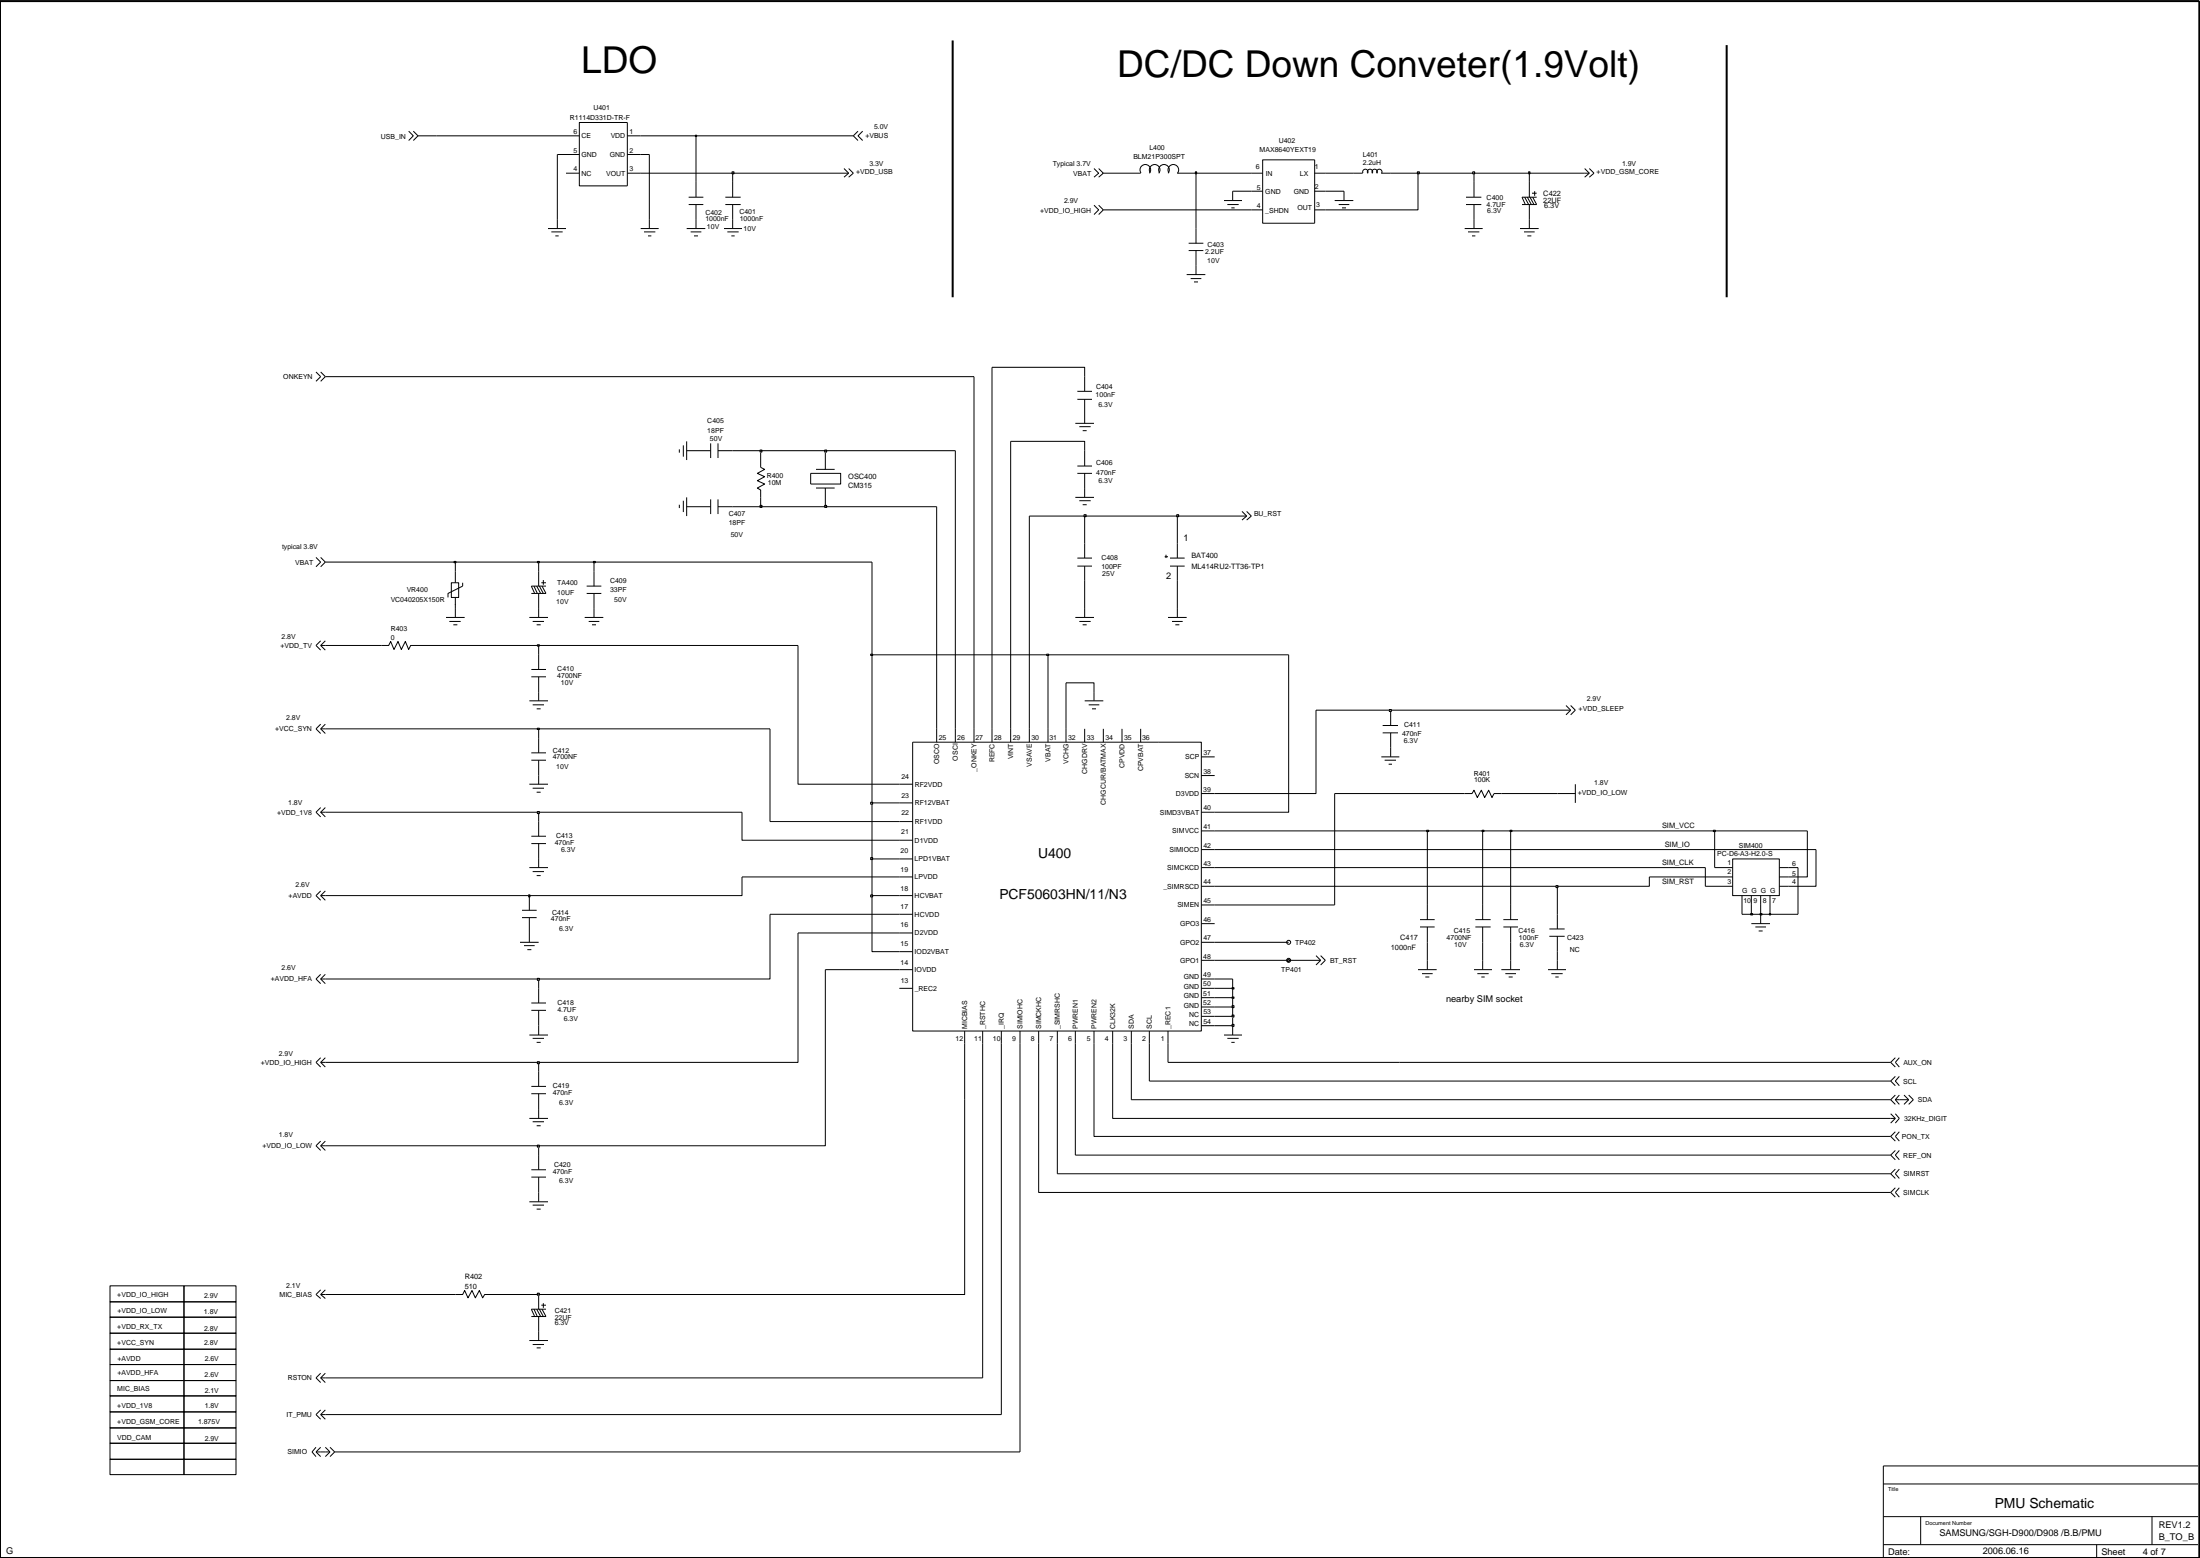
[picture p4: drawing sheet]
<svg xmlns="http://www.w3.org/2000/svg" width="279mm" height="198mm" viewBox="0 0 279 198" stroke-linecap="round" stroke-linejoin="round" font-family="sans-serif">
<g fill="none" stroke="#000" stroke-width=".13">
<path d="M51.9 16.6l.6 .6-.6 .6M52.5 16.6l.6 .6-.6 .6M71.9 19.6h1.7M71.9 17.2h1.7M73.6 15.5h6.1v8.1h-6.1zM79.7 19.6h1.7M79.7 17.2h1.7M109 16.6l-.6 .6 .6 .6M109.6 16.6l-.6 .6 .6 .6M69.6 29h2.3M70 29.4h1.5M70.5 29.9h.5"/>
<path d="M70.8 27.8v1.2M71.9 22h1.7M79.7 22h1.7M81.4 29h2.3M81.8 29.4h1.4M82.3 29.9h.4M82.5 27.8v1.2M87.2 29h2.4M87.5 25h1.8M87.5 26h1.8M87.7 29.4h1.4M88.1 29.9h.5"/>
<path d="M88.4 23.1v1.9M88.4 26v3M91.9 29h2.3M92.1 25h2M92.1 26h2M92.4 29.4h1.4M92.9 29.9h.4M93 23.1v1.9M93 26v3M107.2 22h.6M107.2 21.4l.6 .6M107.8 21.4l.6 .6-.6 .5"/>
<path d="M107.8 22l-.6 .5M138.9 26l.6 .6-.6 .6M138.9 21.4l.6 .6-.6 .5M139.5 21.4l.6 .6-.6 .5M139.5 26l.6 .6-.6 .6M142.5 22h2.4M144.9 22a.68 .68 0 0 1 .1-1 .68 .68 0 0 1 .9 .1 .68 .68 0 0 1 .1 .9M146.1 21.9a.68 .68 0 0 1 .6-1 .68 .68 0 0 1 .5 1.1M147.3 21.9a.68 .68 0 0 1 .6-1 .68 .68 0 0 1 .4 1.1M148.4 21.9a.68 .68 0 0 1 .7-1 .68 .68 0 0 1 .4 1.1M149.5 22h2.4M150.7 34.9h2.4"/>
<path d="M151 30.9h1.8M151 31.8h1.8M151.2 35.4h1.4M151.6 35.8h.5M151.9 29v1.9M151.9 31.8v3.1M155.4 25.5h2.3M155.9 26h1.4M156.4 26.4h.4M156.5 24.3v1.2M158.9 26.6h1.5M158.9 22h1.5"/>
<path d="M158.9 24.3h1.5M160.4 20.3h6.6v8h-6.6zM167 26.6h1.3M167 22h1.3M167 24.3h1.3M169.5 25.5h2.4M170 26h1.4M170.4 26.4h.5M170.7 24.3v1.2M171.9 22h1.2M173.1 22a.34 .34 0 0 1 .3-.5 .34 .34 0 0 1 .3 .5M173.7 22a.34 .34 0 0 1 .3-.5 .34 .34 0 0 1 .3 .5"/>
<path d="M174.3 22a.34 .34 0 0 1 .3-.5 .34 .34 0 0 1 .3 .5M174.9 22a.34 .34 0 0 1 .3-.5 .34 .34 0 0 1 .3 .5M175.4 22h1.2M186 29h2.3M186.2 25h1.9M186.2 26h1.9M186.4 29.4h1.5M186.9 29.9h.5M187.2 23.1v1.9M187.2 26v3M193 29h2.4M193.5 29.4h1.4"/>
<path d="M193.6 25l.5 1M194 29.9h.5M194 25l.5 1M194.2 23.1v1.9M194.2 26v3M194.3 25l.5 1M194.6 24.5h.6M194.6 25l.6 1h-1.9M194.9 24.3v.6M195.2 25h-1.9l.4 1M201.3 22h.5M201.3 21.4l.5 .6"/>
<path d="M201.8 21.4l.6 .6-.6 .5M201.8 22l-.5 .5M40.1 47.2l.6 .6-.6 .6M40.7 47.2l.6 .6-.6 .6M86.3 57v.5M86.8 56.5v1.5M87.2 56v2.4M87.2 57.2h3.1M90.3 56.3v1.8M91.2 56.3v1.8M91.2 57.2h1.8M96.6 58.4v.9l.5 .3-.9 .5 .9 .4-.9 .5 .9 .4-.9 .5 .4 .3v.9"/>
<path d="M103.6 59.6h2.4M104.8 57.2v2.4M136.6 53.7h2.3M136.8 50.7h1.9M136.8 49.7h1.9M136.8 59.2h1.9M137.1 54.2h1.4M137.5 54.7h.5M137.8 47.8v1.9M137.8 50.7v3M137.8 57.2v2M40.1 70.8l.6 .5-.6 .6"/>
<path d="M40.7 70.8l.6 .5-.6 .6M56.6 78.4h2.4M57.1 78.9h1.4M57.3 74h1v1.8h-1zM57.6 79.3h.5M57.8 72.5v1.5M57.8 75.8v2.6M58.8 74v.4l-1.9 .9v.5M67.2 78.4h2.4M67.6 78.9h1.5M67.8 74.4l.4 .9M68.2 74.4l.5 .9"/>
<path d="M68.2 79.3h.5M68.4 72.5v1.9M68.4 75.3v3.1M68.5 74.4l.5 .9M68.7 74h.6M68.8 74.4l.5 .9h-1.8M69 73.6v.6M69.3 74.4h-1.8l.4 .9M74.3 78.4h2.3M74.5 75.3h1.9M74.5 74.4h1.9M74.8 78.9h1.3"/>
<path d="M75.2 79.3h.5M75.4 72.5v1.9M75.4 75.3v3.1M86.3 64.1v.4M86.8 63.6v1.4M87.2 64.3h3.1M87.2 63.1v2.4M90.3 63.4v1.8M91.2 64.3h1.8M91.2 63.4v1.8M103 60.1h3.8v1.3h-3.8zM103.6 61.9h2.4"/>
<path d="M104.8 61.9v2.4M136.6 78.4h2.3M136.6 63.1h2.3M136.8 71.9h1.9M136.8 70.8h1.9M136.8 60.1h1.9M137.1 78.9h1.4M137.1 63.6h1.4M137.5 79.3h.5M137.5 64.1h.5M137.8 60.1v3M137.8 69v1.8"/>
<path d="M137.8 71.9v1.8M137.8 77.2v1.2M147.9 70.7h.4M148.1 70.4v.4M148.3 78.4h2.4M148.6 71.9h1.9M148.6 70.8h1.9M148.8 78.9h1.4M149.3 79.3h.5M149.5 69v1.8M149.5 71.9v1.8M149.5 77.2v1.2"/>
<path d="M157.7 64.9l.6 .6M157.7 65.5h.6M158.3 64.9l.6 .6-.6 .5M158.3 65.5l-.6 .5M40.7 91.9l-.6 .6 .6 .6M40.7 92.5l.6 .6M40.7 92.5h.6M40.7 81.3l-.6 .6 .6 .6M40.7 81.9l.6 .6M40.7 81.9h.6M41.3 91.9l-.6 .6M41.3 81.3l-.6 .6"/>
<path d="M48.4 81.9h1l.2-.5 .4 1 .5-1 .5 1 .5-1 .4 1 .3-.5h.9M67.2 89h2.4M67.2 99.5h2.4M67.5 96.5h1.8M67.5 95.6h1.8M67.5 85.9h1.8M67.5 85h1.8M67.6 89.5h1.5M68.2 90h.5M68.4 83.1v1.9M68.4 85.9v3.1M68.4 93.7v1.9"/>
<path d="M68.4 96.5v3M114.2 99.5h1.7M115.9 94.2h36.7v36.7h-36.7zM119 92.5v1.7M121.3 92.5v1.7M123.7 92.5v1.7M126 92.5v1.7M128.4 92.5v1.7M130.7 92.5v1.7M133.1 92.5v1.7M135.4 92.5v1.7M137.8 89h2.3"/>
<path d="M137.8 92.5v1.7M138.3 89.5h1.3M138.7 90h.5M138.9 87.9v1.1M140.1 92.5v1.7M142.5 92.5v1.7M144.9 92.5v1.7M152.6 98.4h1.7M152.6 96.1h1.7M175.4 96.1h2.3M175.6 93h1.9M175.6 92.1h1.9"/>
<path d="M175.9 96.5h1.4M176.4 97h.4M176.6 90.1v2M176.6 93v3.1M198.9 89.5l.6 .6M198.9 90.1h.6M199.5 89.5l.6 .6-.6 .6M199.5 90.1l-.6 .6M200.1 99.5v2.4M40.7 103.1h.6M40.7 113.7h.6M40.7 113.1l-.6 .6 .6 .6"/>
<path d="M40.7 113.7l.6 .6M40.7 102.5l-.6 .6 .6 .6M41.3 102.5l-.6 .6 .6 .6M41.3 113.1l-.6 .6M66 119.6h2.4M66.3 116.5h1.9M66.3 115.5h1.9M67.2 110.1h2.4M67.2 113.7v1.8M67.2 116.5v3.1M67.5 107.1h1.8M67.5 106.1h1.8"/>
<path d="M67.6 110.6h1.5M67.6 100h1.5M68.2 111.1h.5M68.2 100.6h.5M68.4 104.3v1.8M68.4 107.1v3M114.2 118.4h1.7M114.2 116h1.7M114.2 113.7h1.7M114.2 111.3h1.7M114.2 109h1.7M114.2 106.6h1.7"/>
<path d="M114.2 104.3h1.7M114.2 101.9h1.7M152.6 110.1h1.7M152.6 119.6h1.7M152.6 117.2h1.7M152.6 114.9h1.7M152.6 112.5h1.7M152.6 107.8h1.7M152.6 105.5h1.7M152.6 103.1h1.7M152.6 100.7h1.7M180.3 117.7h1.9"/>
<path d="M180.3 116.7h1.9M181.3 114.9v1.8M181.3 117.7v1.9M186 100.7h.9l.3-.4 .4 .9 .5-.9 .5 .9 .5-.9 .4 .9 .2-.5h1M187.4 117.7h1.9M187.4 116.7h1.9M188.3 114.9v1.8M188.3 117.7v1.9M190.9 117.7h1.9M190.9 116.7h1.9M191.9 114.9v1.8M191.9 117.7v1.9"/>
<path d="M196.8 118.8h1.9M196.8 117.9h1.9M197.8 100.7h2.3M197.8 116v1.9M197.8 118.8v2M218.9 110.1h1.1M218.9 112.5h1.1M218.9 111.3h1.1M220 109h6v4.7h-6zM221.2 113.7v1.2M222.4 117.2h2.4M222.4 113.7v1.2"/>
<path d="M222.9 117.7h1.4M223.4 118.2h.5M223.6 113.7v1.2M223.6 116v1.2M224.8 113.7v1.2M226 110.1h1.2M226 112.5h1.2M226 111.3h1.2M40.7 134.3l-.6 .5 .6 .6M40.7 134.8l.6 .6M40.7 134.8h.6M40.7 124.3h.6"/>
<path d="M40.7 123.7l-.6 .6 .6 .6M41.3 123.7l-.6 .6 .6 .6M41.3 134.3l-.6 .5M66.5 120h1.4M67 120.5h.5M67.2 131.4h2.4M67.5 128.2h1.8M67.5 127.3h1.8M67.5 138.8h1.8M67.5 137.9h1.8M67.6 131.8h1.5M68.2 132.3h.5"/>
<path d="M68.4 125.4v1.9M68.4 128.2v3.2M68.4 136v1.9M68.4 138.8v3.2M114.2 123.1h1.7M114.2 125.4h1.7M114.2 120.8h1.7M122.5 130.9v1.6M124.8 130.9v44h-84.1M127.2 130.9v48.6h-86.5M129.5 130.9v53.4h-87M131.9 130.9v1.6"/>
<path d="M134.3 130.9v1.6M136.6 130.9v1.6M138.9 130.9v1.6M141.3 130.9v1.6M143.7 130.9v1.6M146 130.9v1.6M148.3 130.9v1.6M152.6 130.2h1.7M152.6 125.4h1.7M152.6 124.3h1.7M152.6 126.6h1.7M152.6 127.8h1.7"/>
<path d="M152.6 129h1.7M152.6 121.9h1.7M155.4 131.4h2.3M155.9 131.8h1.4M156.4 132.3h.4M156.5 130.2v1.2M167.1 121.9h.6M167.1 121.3l.6 .6M167.7 121.9l-.6 .6M167.7 121.3l.6 .6-.6 .6M180.1 123.1h2.4M180.6 123.6h1.3"/>
<path d="M181 124h.5M181.3 121.9v1.2M187.2 123.1h2.3M187.6 123.6h1.5M188.1 124h.5M188.3 121.9v1.2M190.7 123.1h2.3M191.2 123.6h1.3M191.6 124h.5M191.9 121.9v1.2M196.6 123.1h2.3M197 123.6h1.5"/>
<path d="M197.5 124h.5M197.8 121.9v1.2M240.7 136.6l-.6 .6 .6 .6M240.7 139.6h1.7M240.7 139l-.6 .6 .6 .6M240.7 134.3l-.6 .5 .6 .6M241.2 136.6l-.5 .6 .5 .6M241.2 139l-.5 .6 .5 .6M241.2 134.3l-.5 .5 .5 .6M241.8 139l.6 .6M242.4 139l.6 .6-.6 .6M242.4 139.6l-.6 .6"/>
<path d="M40.7 144.8l-.6 .6 .6 .6M40.7 145.4l.6 .6M40.7 145.4h.6M41.3 144.8l-.6 .6M67.2 142h2.4M67.2 152.5h2.4M67.5 149.4h1.8M67.5 148.5h1.8M67.6 142.4h1.5M67.6 153h1.5M68.2 142.9h.5M68.2 153.5h.5"/>
<path d="M68.4 146.6v1.9M68.4 149.4v3.1M240.1 142h.6M240.1 141.4l.6 .6M240.7 146l-.6 .6 .6 .6M240.7 150.8l-.6 .6 .6 .5M240.7 148.4l-.6 .6 .6 .6M240.7 143.6l-.6 .6 .6 .6M240.7 141.4l.5 .6-.5 .5M240.7 142l-.6 .5M241.2 146l-.5 .6 .5 .6M241.2 150.8l-.5 .6 .5 .5"/>
<path d="M241.2 148.4l-.5 .6 .5 .6M241.2 143.6l-.5 .6 .5 .6M40.7 164.3h18.1l.2-.5 .4 .9 .5-.9 .5 .9 .5-.9 .4 .9 .3-.4h6.8v1.9M40.7 163.7l-.6 .6 .6 .5M40.7 164.3l.6 .5M40.7 179l-.6 .5 .6 .6M40.7 179.5l.6 .6M40.7 174.3l-.6 .6 .6 .6M40.7 174.9l.6 .6M41.3 163.7l-.6 .6M41.3 179l-.6 .5M41.3 174.3l-.6 .6"/>
<path d="M67.2 170.1h2.4M67.6 170.7h1.5M67.8 166.2l.4 .9M68.2 166.2l.5 .9M68.2 171.1h.5M68.4 167.1v3M68.5 166.2l.5 .9M68.7 165.7h.6M68.8 166.2l.5 .9h-1.8M69 165.4v.6M69.3 166.2h-1.8l.4 .9M40.1 184.3h1.8"/>
<path d="M40.1 183.7l-.5 .6 .5 .6M40.1 184.3l.6 .6M40.7 183.7l-.6 .6M41.3 183.7l.6 .6M41.9 184.3l-.6 .6M41.9 183.7l.6 .6M42.5 184.3l-.6 .6"/>
<circle cx="163.7" cy="119.6" r=".25"/>
<circle cx="163.7" cy="121.9" r=".25"/>
</g>
<path d="M68.2 164.1h.3v.3h-.3z" fill-rule="evenodd" fill="#c3c3c3"/>
<path d="M122.5 139.6v24.7h-54.1M131.9 132.5v18.9h108.2M134.3 132.5v16.5h105.8M136.6 132.5v14.1h103.5M41.3 145.4h27.1v1.2M68.2 164.1h.3v.3h-.3z" fill="none" stroke="#000" stroke-width=".13"/>
<path d="M68.2 145.3h.3v.3h-.3z" fill-rule="evenodd" fill="#c3c3c3"/>
<path d="M41.3 134.8h27.1v1.2M104.8 123.1v22.3h-36.4M122.5 132.5v7.1M138.9 132.5v11.7h101.2M141.3 132.5v9.5h98.8M143.7 132.5v7.1h96.4M146 132.5v4.7h94.1M68.2 145.3h.3v.3h-.3z" fill="none" stroke="#000" stroke-width=".13"/>
<path d="M68.2 134.8h.3v.2h-.3z" fill="#c3c3c3"/>
<path d="M101.3 118.4v16.4h-32.9M68.2 134.8h.3v.2h-.3zM148.3 132.5v2.3h91.8M154.3 130.2h2.2" fill="none" stroke="#000" stroke-width=".13"/>
<path d="M156.5 130h.2v.3h-.2z" fill="#c3c3c3"/>
<path d="M154.3 129h2.2v1.2M156.5 130h.2v.3h-.2z" fill="none" stroke="#000" stroke-width=".13"/>
<path d="M156.5 128.8h.2v.3h-.2z" fill="#c3c3c3"/>
<path d="M154.3 127.8h2.2v1.2M156.5 128.8h.2v.3h-.2z" fill="none" stroke="#000" stroke-width=".13"/>
<path d="M156.5 127.6h.2v.3h-.2z" fill="#c3c3c3"/>
<path d="M154.3 126.6h2.2v1.2M156.5 127.6h.2v.3h-.2z" fill="none" stroke="#000" stroke-width=".13"/>
<path d="M156.5 126.5h.2v.2h-.2z" fill="#c3c3c3"/>
<path d="M68.4 124.3v1.1M154.3 125.4h2.2v1.2M156.5 126.5h.2v.2h-.2z" fill="none" stroke="#000" stroke-width=".13"/>
<path d="M156.5 125.4h.2v.1h-.2z" fill="#c3c3c3"/>
<path d="M41.3 124.3h27.1M156.5 125.4h.2v.1h-.2zM156.5 124.3v1.1" fill="none" stroke="#000" stroke-width=".13"/>
<path d="M68.2 124.2h.3v.2h-.3z" fill-rule="evenodd" fill="#c3c3c3"/>
<path d="M97.8 116v8.3h-29.4M68.2 124.2h.3v.2h-.3zM104.8 123.1h9.4M154.3 124.3h2.2M154.3 121.9h9.4" fill="none" stroke="#000" stroke-width=".13"/>
<path d="M163.5 121.8h.2v.3h-.2z" fill="#c3c3c3"/>
<path d="M97.8 116h16.4M101.3 118.4h12.9M110.7 113.7v7.1h3.5M154.3 119.6h9.4M181.3 119.6v2.3M188.3 119.6v2.3M191.9 119.6v2.3M197.8 112.5v3.5M221.2 114.9v1.1h1.2M163.5 121.8h.2v.3h-.2zM163.7 121.9h3.4M197.8 120.8v1.1" fill="none" stroke="#000" stroke-width=".13"/>
<path d="M222.3 116h.3v.1h-.3z" fill-rule="evenodd" fill="#c3c3c3"/>
<path d="M222.3 116h.3v.1h-.3zM222.4 114.9v1.1h1.2" fill="none" stroke="#000" stroke-width=".13"/>
<path d="M223.5 116h.3v.1h-.3z" fill-rule="evenodd" fill="#c3c3c3"/>
<path d="M223.5 116h.3v.1h-.3zM223.6 114.9v1.1h1.2" fill="none" stroke="#000" stroke-width=".13"/>
<path d="M224.7 116h.2v.1h-.2z" fill-rule="evenodd" fill="#c3c3c3"/>
<path d="M41.3 113.7h25.9M169.5 100.7v14.2h-15.2M181.3 105.5v9.4M188.3 105.5v9.4M191.9 105.5v9.4M224.7 116h.2v.1h-.2zM228.3 110.1v5.9h-3.5v-1.1" fill="none" stroke="#000" stroke-width=".13"/>
<path d="M67.1 113.6h.2v.2h-.2z" fill-rule="evenodd" fill="#c3c3c3"/>
<path d="M67.1 113.6h.2v.2h-.2zM94.2 111.3v2.4h-27" fill="none" stroke="#000" stroke-width=".13"/>
<path d="M110.6 113.6h.2v.2h-.2z" fill-rule="evenodd" fill="#c3c3c3"/>
<path d="M110.6 113.6h.2v.2h-.2zM110.7 109v4.7h3.5M154.3 112.5h43.5" fill="none" stroke="#000" stroke-width=".13"/>
<path d="M197.6 112.4h.3v.3h-.3z" fill="#c3c3c3"/>
<path d="M94.2 111.3h20M154.3 110.1h62.3v2.4h2.3M197.6 112.4h.3v.3h-.3zM217.8 105.5v4.6h1.1M218.9 111.3h-9.4v1.2h-11.7M227.2 110.1h1.1M229.5 105.5v5.8h-2.3M230.6 107.8v4.7h-3.4" fill="none" stroke="#000" stroke-width=".13"/>
<path d="M110.6 108.9h.2v.2h-.2z" fill-rule="evenodd" fill="#c3c3c3"/>
<path d="M94.2 103.1v3.5h20M110.6 108.9h.2v.2h-.2zM110.7 101.9v7.1h3.5M154.3 107.8h76.3M154.3 105.5h27" fill="none" stroke="#000" stroke-width=".13"/>
<path d="M181.2 105.4h.2v.1h-.2z" fill="#c3c3c3"/>
<path d="M181.2 105.4h.2v.1h-.2zM181.3 105.5h7" fill="none" stroke="#000" stroke-width=".13"/>
<path d="M188.2 105.4h.3v.1h-.3z" fill="#c3c3c3"/>
<path d="M188.2 105.4h.3v.1h-.3zM188.3 105.5h3.6" fill="none" stroke="#000" stroke-width=".13"/>
<path d="M191.8 105.4h.2v.1h-.2z" fill="#c3c3c3"/>
<path d="M191.8 105.4h.2v.1h-.2zM191.9 105.5h25.9" fill="none" stroke="#000" stroke-width=".13"/>
<path d="M217.6 105.4h.2v.1h-.2z" fill="#c3c3c3"/>
<path d="M97.8 92.5v11.8h16.4M41.3 103.1h27.1v1.2M217.6 105.4h.2v.1h-.2zM217.8 105.5h11.7" fill="none" stroke="#000" stroke-width=".13"/>
<path d="M68.2 103h.3v.3h-.3z" fill="#c3c3c3"/>
<path d="M163.7 83.1v20h-9.4M68.2 103h.3v.3h-.3zM68.4 103.1h25.8" fill="none" stroke="#000" stroke-width=".13"/>
<path d="M110.6 101.8h.2v.3h-.2z" fill-rule="evenodd" fill="#c3c3c3"/>
<path d="M41.3 92.5h27.1v1.2M101.3 81.9v17.6h12.9M110.7 83.1v18.8h3.5M167.1 90.1v10.6h-12.8M110.6 101.8h.2v.3h-.2zM169.5 100.7h16.5M190.7 100.7h7.1" fill="none" stroke="#000" stroke-width=".13"/>
<path d="M68.2 92.4h.3v.2h-.3z" fill-rule="evenodd" fill="#c3c3c3"/>
<path d="M121.3 57.2v35.3M123.7 47.8v44.7M126 46.6v45.9M128.4 56v36.5M119 64.3v28.2M130.7 65.5v27M68.2 92.4h.3v.2h-.3zM68.4 92.5h29.4M133.1 83.1v9.4M135.4 86.7v5.8M167.1 90.1h9.5" fill="none" stroke="#000" stroke-width=".13"/>
<path d="M176.4 90.1h.3v.2h-.3z" fill="#c3c3c3"/>
<path d="M68.4 81.9v1.2M135.4 86.7h3.5v1.2M176.4 90.1h.3v.2h-.3zM176.6 90.1h22.3" fill="none" stroke="#000" stroke-width=".13"/>
<path d="M110.6 83h.2v.2h-.2z" fill-rule="evenodd" fill="#c3c3c3"/>
<path d="M110.7 71.3v11.8h22.4M110.6 83h.2v.2h-.2z" fill="none" stroke="#000" stroke-width=".13"/>
<path d="M132.9 83h.3v.2h-.3z" fill="#c3c3c3"/>
<path d="M41.3 81.9h7.1M53.1 81.9h15.3M132.9 83h.3v.2h-.3zM133.1 83.1h30.6" fill="none" stroke="#000" stroke-width=".13"/>
<path d="M68.2 81.8h.3v.2h-.3z" fill="#c3c3c3"/>
<path d="M41.3 71.3h16.5v1.2M68.4 71.3v1.2M75.4 71.3v1.2M137.8 73.7v3.5M149.5 73.7v3.5M68.2 81.8h.3v.2h-.3zM68.4 81.9h32.9" fill="none" stroke="#000" stroke-width=".13"/>
<path d="M57.7 71.3h.2v.1h-.2z" fill="#c3c3c3"/>
<path d="M57.7 71.3h.2v.1h-.2zM57.8 71.3h10.6" fill="none" stroke="#000" stroke-width=".13"/>
<path d="M68.2 71.3h.3v.1h-.3z" fill="#c3c3c3"/>
<path d="M68.2 71.3h.3v.1h-.3zM68.4 71.3h7" fill="none" stroke="#000" stroke-width=".13"/>
<path d="M75.4 71.3h.2v.1h-.2z" fill="#c3c3c3"/>
<path d="M75.4 71.3h.2v.1h-.2zM75.4 71.3h35.3M130.7 65.5h7.1v3.5M149.5 65.5v3.5" fill="none" stroke="#000" stroke-width=".13"/>
<path d="M137.7 65.3h.2v.3h-.2z" fill="#c3c3c3"/>
<path d="M137.7 65.3h.2v.3h-.2zM137.8 65.5h11.7" fill="none" stroke="#000" stroke-width=".13"/>
<path d="M149.4 65.3h.3v.3h-.3z" fill-rule="evenodd" fill="#c3c3c3"/>
<path d="M93 64.3h3.6M149.4 65.3h.3v.3h-.3zM149.5 65.5h8.2" fill="none" stroke="#000" stroke-width=".13"/>
<path d="M96.5 64.1h.3v.3h-.3z" fill-rule="evenodd" fill="#c3c3c3"/>
<path d="M96.5 64.1h.3v.3h-.3zM96.6 63.1v1.2h8.2" fill="none" stroke="#000" stroke-width=".13"/>
<path d="M104.7 64.1h.3v.3h-.3z" fill-rule="evenodd" fill="#c3c3c3"/>
<path d="M93 57.2h3.6v1.2M104.7 64.1h.3v.3h-.3zM104.8 64.3h14.2" fill="none" stroke="#000" stroke-width=".13"/>
<path d="M96.5 57.1h.3v.3h-.3z" fill-rule="evenodd" fill="#c3c3c3"/>
<path d="M96.5 57.1h.3v.3h-.3zM96.6 57.2h8.2" fill="none" stroke="#000" stroke-width=".13"/>
<path d="M104.7 57.1h.3v.3h-.3z" fill-rule="evenodd" fill="#c3c3c3"/>
<g fill="none" stroke="#000" stroke-width=".13">
<path d="M70.8 19.6v8.2M82.5 19.6v8.2M88.4 17.2v5.9M81.4 22h11.6v1.1M140.1 26.6h18.8M151.9 22v7M156.5 24.3h2.4M168.3 24.3h2.4M180.1 22v4.6h-11.8M187.2 22v1.1M194.2 22v1.1M41.3 47.8h82.4"/>
<path d="M104.7 57.1h.3v.3h-.3zM104.8 57.2h16.5M126 46.6h11.8v1.2M128.4 56h9.4v1.2"/>
</g>
<path d="M93 21.8h.2v.3h-.2z" fill-rule="evenodd" fill="#c3c3c3"/>
<path d="M93 21.8h.2v.3h-.2zM93 22h14.2M140.1 22h2.4" fill="none" stroke="#000" stroke-width=".13"/>
<path d="M151.8 21.8h.2v.3h-.2z" fill="#c3c3c3"/>
<path d="M151.8 21.8h.2v.3h-.2zM151.9 22h7M168.3 22h3.6M176.6 22h3.5" fill="none" stroke="#000" stroke-width=".13"/>
<path d="M180 21.8h.3v.3h-.3z" fill="#c3c3c3"/>
<path d="M180 21.8h.3v.3h-.3zM180.1 22h7.1" fill="none" stroke="#000" stroke-width=".13"/>
<path d="M187 21.8h.3v.3h-.3z" fill="#c3c3c3"/>
<path d="M187 21.8h.3v.3h-.3zM187.2 22h7" fill="none" stroke="#000" stroke-width=".13"/>
<path d="M194.1 21.8h.2v.3h-.2z" fill-rule="evenodd" fill="#c3c3c3"/>
<path d="M53.1 17.2h18.8M70.8 19.6h1.1M81.4 19.6h1.1M81.4 17.2h7M194.1 21.8h.2v.3h-.2zM194.2 22h7.1" fill="none" stroke="#000" stroke-width=".13"/>
<path d="M88.3 17.2h.2v.1h-.2z" fill-rule="evenodd" fill="#c3c3c3"/>
<g fill="none" stroke="#000" stroke-width=".13">
<path d="M88.3 17.2h.2v.1h-.2zM88.4 17.2h20M14 163.2h9.4v2h-9.4zM14 165.2h9.4v2h-9.4zM14 167.2h9.4v2h-9.4zM14 169.2h9.4v2.1h-9.4zM14 171.3h9.4v1.9h-9.4zM14 173.2h9.4v2h-9.4zM14 175.2h9.4v2h-9.4zM14 177.2h9.4v2h-9.4zM14 179.2h9.4v2h-9.4zM23.4 163.2h6.6v2h-6.6z"/>
<path d="M23.4 165.2h6.6v2h-6.6zM23.4 167.2h6.6v2h-6.6zM23.4 169.2h6.6v2.1h-6.6zM23.4 171.3h6.6v1.9h-6.6zM23.4 173.2h6.6v2h-6.6zM23.4 175.2h6.6v2h-6.6zM23.4 177.2h6.6v2h-6.6zM23.4 179.2h6.6v2h-6.6zM14 181.2h9.4v2h-9.4zM14 183.2h9.4v2h-9.4zM14 185.2h9.4v2h-9.4zM23.4 181.2h6.6v2h-6.6z"/>
<path d="M23.4 183.2h6.6v2h-6.6zM23.4 185.2h6.6v2h-6.6zM239.2 196.1h39.9M239.2 192.5h39.9M239.2 188.4h39.9M243.9 192.5v3.6M266.3 196.1v1.7M273.3 192.5v3.6M279.1 186.1h-39.9v11.7"/>
</g>
<path d="M0 .1h279.3v197.7h-279.3zM121 5.1v32.6M219.3 5.7v32" fill="none" stroke="#000" stroke-width=".25"/>
<g font-size="4.7">
<text x="73.8" y="9.2">LDO</text>
<text x="141.9" y="9.8">DC/DC Down Conveter(1.9Volt)</text>
</g>
<g font-size="1.8">
<text x="131.8" y="108.9">U400</text>
<text x="126.9" y="114.1">PCF50603HN/11/N3</text>
<text x="253.3" y="191.4">PMU Schematic</text>
</g>
<g font-size="1.2">
<text x="150.3" y="68.7">1</text>
<text x="148.1" y="73.5">2</text>
<text x="183.6" y="127.2">nearby SIM socket</text>
<text x=".8" y="197.2">G</text>
<text x="239.8" y="197.3">Date:</text>
<text x="246.3" y="195">SAMSUNG/SGH-D900/D908 /B.B/PMU</text>
<text x="251.8" y="197.2">2006.06.16</text>
<text x="266.9" y="197.3">Sheet</text>
<text x="272.1" y="197.3">4 of 7</text>
<text x="274.2" y="195.5">B_TO_B</text>
<text x="274.2" y="193.9">REV1.2</text>
</g>
<g font-size=".9">
<text x="48.4" y="17.6">USB_IN</text>
<text x="72.4" y="15.2">R1114D331D-TR-F</text>
<text x="72.8" y="17">6</text>
<text x="73.8" y="17.6">CE</text>
<text x="75.4" y="14">U401</text>
<text x="77.6" y="17.6">VDD</text>
<text x="79.9" y="17">1</text>
<text x="109.9" y="17.5">+VBUS</text>
<text x="111" y="16.4">5.0V</text>
<text x="72.8" y="19.4">5</text>
<text x="72.8" y="21.7">4</text>
<text x="73.8" y="19.9">GND</text>
<text x="73.8" y="22.3">NC</text>
<text x="77" y="22.3">VOUT</text>
<text x="77.5" y="19.9">GND</text>
<text x="79.9" y="19.4">2</text>
<text x="79.9" y="21.7">3</text>
<text x="108.7" y="22">+VDD_USB</text>
<text x="110.4" y="21.1">3.3V</text>
<text x="133.7" y="21.1">Typical 3.7V</text>
<text x="136.3" y="22.3">VBAT</text>
<text x="143.9" y="20.2">BLM21P300SPT</text>
<text x="146" y="19">L400</text>
<text x="159.5" y="21.4">6</text>
<text x="160" y="19.3">MAX8640YEXT19</text>
<text x="160.7" y="22.3">IN</text>
<text x="162.4" y="18.1">U402</text>
<text x="165.1" y="22.3">LX</text>
<text x="167" y="21.4">1</text>
<text x="173.1" y="19.9">L401</text>
<text x="173.1" y="21">2.2uH</text>
<text x="202.8" y="22">+VDD_GSM_CORE</text>
<text x="206" y="21.1">1.9V</text>
<text x="89.6" y="27.2">C402</text>
<text x="89.6" y="28.1">1000nF</text>
<text x="89.8" y="29.1">10V</text>
<text x="93.9" y="27.1">C401</text>
<text x="94" y="28.1">1000nF</text>
<text x="94.4" y="29.3">10V</text>
<text x="132.1" y="27">+VDD_IO_HIGH</text>
<text x="135.1" y="25.8">2.9V</text>
<text x="159.6" y="24.1">5</text>
<text x="159.6" y="26.4">4</text>
<text x="160.7" y="24.6">GND</text>
<text x="160.7" y="27">_SHDN</text>
<text x="164.3" y="24.6">GND</text>
<text x="164.8" y="26.6">OUT</text>
<text x="167" y="24">2</text>
<text x="167.1" y="26.2">3</text>
<text x="188.8" y="26.3">4.7UF</text>
<text x="188.8" y="25.4">C400</text>
<text x="188.9" y="27">6.3V</text>
<text x="196" y="25.8">22UF</text>
<text x="196" y="24.9">C422</text>
<text x="196.1" y="26.5">6.3V</text>
<text x="153" y="32.2">2.2UF</text>
<text x="153.3" y="33.4">10V</text>
<text x="153.3" y="31.3">C403</text>
<text x="36" y="48.1">ONKEYN</text>
<text x="89.8" y="53.7">C405</text>
<text x="139.1" y="50.4">100nF</text>
<text x="139.2" y="49.3">C404</text>
<text x="139.5" y="51.6">6.3V</text>
<text x="89.8" y="54.9">18PF</text>
<text x="90.2" y="56">50V</text>
<text x="139.2" y="59">C406</text>
<text x="92.5" y="65.5">C407</text>
<text x="97.4" y="60.7">R400</text>
<text x="97.5" y="61.6">10M</text>
<text x="107.7" y="61.9">CM315</text>
<text x="107.7" y="60.8">OSC400</text>
<text x="139.2" y="60.3">470nF</text>
<text x="139.5" y="61.4">6.3V</text>
<text x="159.3" y="65.5">BU_RST</text>
<text x="35.8" y="69.6">typical 3.8V</text>
<text x="37.5" y="71.7">VBAT</text>
<text x="92.5" y="66.6">18PF</text>
<text x="92.8" y="68.1">50V</text>
<text x="139.9" y="71.1">C408</text>
<text x="151.3" y="70.8">BAT400</text>
<text x="49.6" y="76.4">VC040205X150R</text>
<text x="51.6" y="75.2">VR400</text>
<text x="70.7" y="76.7">10V</text>
<text x="70.8" y="74.3">TA400</text>
<text x="70.8" y="75.5">10UF</text>
<text x="77.5" y="75.2">33PF</text>
<text x="77.5" y="74.1">C409</text>
<text x="78" y="76.4">50V</text>
<text x="139.9" y="72.2">100PF</text>
<text x="140" y="73.2">25V</text>
<text x="151.3" y="72.3">ML414RU2-TT36-TP1</text>
<text x="35.6" y="82.2">+VDD_TV</text>
<text x="35.8" y="81.1">2.8V</text>
<text x="49.6" y="81.2">0</text>
<text x="49.6" y="80.1">R403</text>
<text x="70.8" y="85.2">C410</text>
<text x="70.8" y="86.1">4700NF</text>
<text x="71.2" y="87">10V</text>
<text x="201.5" y="89">2.9V</text>
<text x="34.9" y="92.8">+VCC_SYN</text>
<text x="36.3" y="91.4">2.8V</text>
<text x="70.2" y="95.6">C412</text>
<text x="119.2" y="93.9">25</text>
<text x="121.6" y="93.9">26</text>
<text x="123.9" y="93.9">27</text>
<text x="126.2" y="93.9">28</text>
<text x="128.6" y="93.9">29</text>
<text x="131" y="93.9">30</text>
<text x="133.3" y="93.9">31</text>
<text x="135.6" y="93.9">32</text>
<text x="138" y="93.9">33</text>
<text x="140.4" y="93.9">34</text>
<text x="142.7" y="93.9">35</text>
<text x="145" y="93.9">36</text>
<text x="152.8" y="95.8">37</text>
<text x="178.1" y="93.4">470nF</text>
<text x="178.3" y="94.3">6.3V</text>
<text x="178.3" y="92.3">C411</text>
<text x="200.5" y="90.2">+VDD_SLEEP</text>
<text x="70.2" y="96.3">4700NF</text>
<text x="70.7" y="97.5">10V</text>
<text x="114.5" y="101.3">23</text>
<text x="114.5" y="98.9">24</text>
<text x="116.2" y="99.9">RF2VDD</text>
<text x="119.3" y="97" transform="rotate(-90 119.3 97)">OSCO</text>
<text x="121.6" y="96.5" transform="rotate(-90 121.6 96.5)">OSCI</text>
<text x="124" y="98" transform="rotate(-90 124 98)">_ONKEY</text>
<text x="126.3" y="96.8" transform="rotate(-90 126.3 96.8)">REFC</text>
<text x="128.7" y="96.4" transform="rotate(-90 128.7 96.4)">VINT</text>
<text x="131" y="97.3" transform="rotate(-90 131 97.3)">VSAVE</text>
<text x="133.4" y="96.7" transform="rotate(-90 133.4 96.7)">VBAT</text>
<text x="135.7" y="96.9" transform="rotate(-90 135.7 96.9)">VCHG</text>
<text x="138.1" y="98.2" transform="rotate(-90 138.1 98.2)">CHGDRV</text>
<text x="142.8" y="97.5" transform="rotate(-90 142.8 97.5)">CPVDD</text>
<text x="145.2" y="97.9" transform="rotate(-90 145.2 97.9)">CPVBAT</text>
<text x="149.3" y="101">D3VDD</text>
<text x="150.5" y="98.8">SCN</text>
<text x="150.5" y="96.4">SCP</text>
<text x="152.8" y="100.6">39</text>
<text x="152.8" y="98.2">38</text>
<text x="187.2" y="98.4">R401</text>
<text x="187.2" y="99.3">100K</text>
<text x="200.4" y="101">+VDD_IO_LOW</text>
<text x="202.5" y="99.6">1.8V</text>
<text x="35.2" y="103.4">+VDD_1V8</text>
<text x="36.6" y="102.2">1.8V</text>
<text x="70.4" y="107.2">470nF</text>
<text x="70.6" y="106.4">C413</text>
<text x="114.5" y="105.8">21</text>
<text x="114.5" y="103.5">22</text>
<text x="116.2" y="107">D1VDD</text>
<text x="116.2" y="102.2">RF12VBAT</text>
<text x="116.2" y="104.6">RF1VDD</text>
<text x="140.4" y="102.1" transform="rotate(-90 140.4 102.1)">CHGCUR/BATMAX</text>
<text x="147.3" y="103.4">SIMD3VBAT</text>
<text x="148.9" y="105.8">SIMVCC</text>
<text x="152.8" y="102.8">40</text>
<text x="152.8" y="107.6">42</text>
<text x="152.8" y="105.2">41</text>
<text x="211.1" y="105.1">SIM_VCC</text>
<text x="211.4" y="107.5">SIM_IO</text>
<text x="220.8" y="107.7">SIM400</text>
<text x="36.7" y="114">+AVDD</text>
<text x="37.5" y="112.6">2.6V</text>
<text x="71.3" y="108.1">6.3V</text>
<text x="114.4" y="113">18</text>
<text x="114.4" y="108.3">20</text>
<text x="114.4" y="110.7">19</text>
<text x="116.2" y="114">HCVBAT</text>
<text x="116.2" y="109.3">LPD1VBAT</text>
<text x="116.2" y="111.6">LPVDD</text>
<text x="147.8" y="112.8">_SIMRSCD</text>
<text x="148.2" y="110.4">SIMCKCD</text>
<text x="148.5" y="108.2">SIMIOCD</text>
<text x="152.8" y="110">43</text>
<text x="152.8" y="112.2">44</text>
<text x="211.1" y="112.2">SIM_RST</text>
<text x="211.1" y="109.8">SIM_CLK</text>
<text x="218.1" y="108.7">PC-D6-A3-H2.0-S</text>
<text x="219.4" y="109.8">1</text>
<text x="219.4" y="111">2</text>
<text x="219.4" y="112.2">3</text>
<text x="221.2" y="113.3">G G G G</text>
<text x="227.6" y="112.2">4</text>
<text x="227.6" y="111.1">5</text>
<text x="227.6" y="110">6</text>
<text x="70" y="116.9">470nF</text>
<text x="70.1" y="116.1">C414</text>
<text x="71" y="118.1">6.3V</text>
<text x="114.4" y="115.4">17</text>
<text x="114.4" y="117.7">16</text>
<text x="116.2" y="116.4">HCVDD</text>
<text x="116.2" y="118.7">D2VDD</text>
<text x="149.5" y="115.2">SIMEN</text>
<text x="149.9" y="119.9">GPO2</text>
<text x="149.9" y="117.6">GPO3</text>
<text x="152.8" y="114.6">45</text>
<text x="152.8" y="119.3">47</text>
<text x="152.8" y="117">46</text>
<text x="164.5" y="119.9">TP402</text>
<text x="177.8" y="119.3">C417</text>
<text x="183.7" y="119.3">4700NF</text>
<text x="184.6" y="118.5">C415</text>
<text x="192.8" y="118.5">C416</text>
<text x="192.9" y="119.3">100nF</text>
<text x="199" y="119.3">C423</text>
<text x="221.4" y="114.6">10</text>
<text x="222.7" y="114.6">9</text>
<text x="223.9" y="114.6">8</text>
<text x="225" y="114.6">7</text>
<text x="34.4" y="124.6">+AVDD_HFA</text>
<text x="35.8" y="123.1">2.6V</text>
<text x="114.4" y="120.1">15</text>
<text x="114.4" y="122.4">14</text>
<text x="114.4" y="124.8">13</text>
<text x="116.2" y="121.1">IOD2VBAT</text>
<text x="116.2" y="123.4">IOVDD</text>
<text x="116.2" y="125.8">_REC2</text>
<text x="149.9" y="122.2">GPO1</text>
<text x="150.4" y="124.3">GND</text>
<text x="150.4" y="125.5">GND</text>
<text x="152.8" y="124">49</text>
<text x="152.8" y="125.2">50</text>
<text x="152.8" y="121.7">48</text>
<text x="162.7" y="123.4">TP401</text>
<text x="168.9" y="122.2">BT_RST</text>
<text x="176.6" y="120.5">1000nF</text>
<text x="184.7" y="120.2">10V</text>
<text x="193" y="120.2">6.3V</text>
<text x="199.4" y="120.8">NC</text>
<text x="70.8" y="128.4">4.7UF</text>
<text x="70.8" y="127.6">C418</text>
<text x="71.6" y="129.6">6.3V</text>
<text x="122.8" y="130.6" transform="rotate(-90 122.8 130.6)">MICBIAS</text>
<text x="125.1" y="130.6" transform="rotate(-90 125.1 130.6)">_RSTHC</text>
<text x="127.5" y="130.6" transform="rotate(-90 127.5 130.6)">_IRQ</text>
<text x="129.9" y="130.6" transform="rotate(-90 129.9 130.6)">SIMIOHC</text>
<text x="132.2" y="130.6" transform="rotate(-90 132.2 130.6)">SIMCKHC</text>
<text x="134.6" y="130.6" transform="rotate(-90 134.6 130.6)">_SIMRSHC</text>
<text x="136.9" y="130.6" transform="rotate(-90 136.9 130.6)">PWREN1</text>
<text x="139.3" y="130.6" transform="rotate(-90 139.3 130.6)">PWREN2</text>
<text x="141.6" y="130.6" transform="rotate(-90 141.6 130.6)">CLK32K</text>
<text x="144" y="130.6" transform="rotate(-90 144 130.6)">SDA</text>
<text x="146.3" y="130.6" transform="rotate(-90 146.3 130.6)">SCL</text>
<text x="148.7" y="130.6" transform="rotate(-90 148.7 130.6)">_REC1</text>
<text x="150.4" y="126.7">GND</text>
<text x="150.4" y="127.9">GND</text>
<text x="151" y="129.1">NC</text>
<text x="151" y="130.3">NC</text>
<text x="152.8" y="126.4">51</text>
<text x="152.8" y="127.6">52</text>
<text x="152.8" y="128.7">53</text>
<text x="152.8" y="129.9">54</text>
<text x="33.1" y="135.2">+VDD_IO_HIGH</text>
<text x="35.4" y="134">2.9V</text>
<text x="121.4" y="132.1">12</text>
<text x="123.7" y="132.1">11</text>
<text x="126.1" y="132.1">10</text>
<text x="128.5" y="132.1">9</text>
<text x="130.9" y="132.1">8</text>
<text x="133.3" y="132.1">7</text>
<text x="135.7" y="132.1">6</text>
<text x="138" y="132.1">5</text>
<text x="140.3" y="132.1">4</text>
<text x="142.7" y="132.1">3</text>
<text x="145.1" y="132.1">2</text>
<text x="147.4" y="132.1">1</text>
<text x="241.7" y="137.6">SCL</text>
<text x="241.7" y="135.2">AUX_ON</text>
<text x="70.2" y="138.1">C419</text>
<text x="70.2" y="139">470nF</text>
<text x="71" y="140.2">6.3V</text>
<text x="241.8" y="142.3">32KHz_DIGIT</text>
<text x="243.6" y="139.9">SDA</text>
<text x="33.3" y="145.7">+VDD_IO_LOW</text>
<text x="35.4" y="144.3">1.8V</text>
<text x="70.2" y="149">470nF</text>
<text x="70.4" y="148.1">C420</text>
<text x="241.6" y="144.6">PON_TX</text>
<text x="241.7" y="147">REF_ON</text>
<text x="241.7" y="149.3">SIMRST</text>
<text x="71" y="150.2">6.3V</text>
<text x="241.7" y="151.7">SIMCLK</text>
<text x="14.9" y="164.6">+VDD_IO_HIGH</text>
<text x="14.9" y="166.6">+VDD_IO_LOW</text>
<text x="25.9" y="166.8">1.8V</text>
<text x="25.9" y="164.7">2.9V</text>
<text x="35.5" y="164.6">MIC_BIAS</text>
<text x="36.3" y="163.4">2.1V</text>
<text x="59" y="162.4">R402</text>
<text x="59" y="163.5">510</text>
<text x="70.4" y="167.5">22UF</text>
<text x="70.4" y="166.6">C421</text>
<text x="14.9" y="170.7">+VCC_SYN</text>
<text x="14.9" y="168.7">+VDD_RX_TX</text>
<text x="14.9" y="172.8">+AVDD</text>
<text x="25.9" y="168.9">2.8V</text>
<text x="25.9" y="170.7">2.8V</text>
<text x="26" y="172.8">2.6V</text>
<text x="70.4" y="168.2">6.3V</text>
<text x="14.9" y="176.6">MIC_BIAS</text>
<text x="14.9" y="178.7">+VDD_1V8</text>
<text x="14.9" y="174.6">+AVDD_HFA</text>
<text x="26" y="174.7">2.6V</text>
<text x="26" y="176.8">2.1V</text>
<text x="26" y="178.7">1.8V</text>
<text x="36.4" y="179.9">IT_PMU</text>
<text x="36.5" y="175.2">RSTON</text>
<text x="14.9" y="180.7">+VDD_GSM_CORE</text>
<text x="14.9" y="182.8">VDD_CAM</text>
<text x="25.1" y="180.7">1.875V</text>
<text x="26" y="182.8">2.9V</text>
<text x="36.5" y="184.6">SIMIO</text>
</g>
<g font-size=".7">
<text x="239.8" y="189.2">Title</text>
<text x="244.5" y="193.6">Document Number</text>
</g>
</svg>
